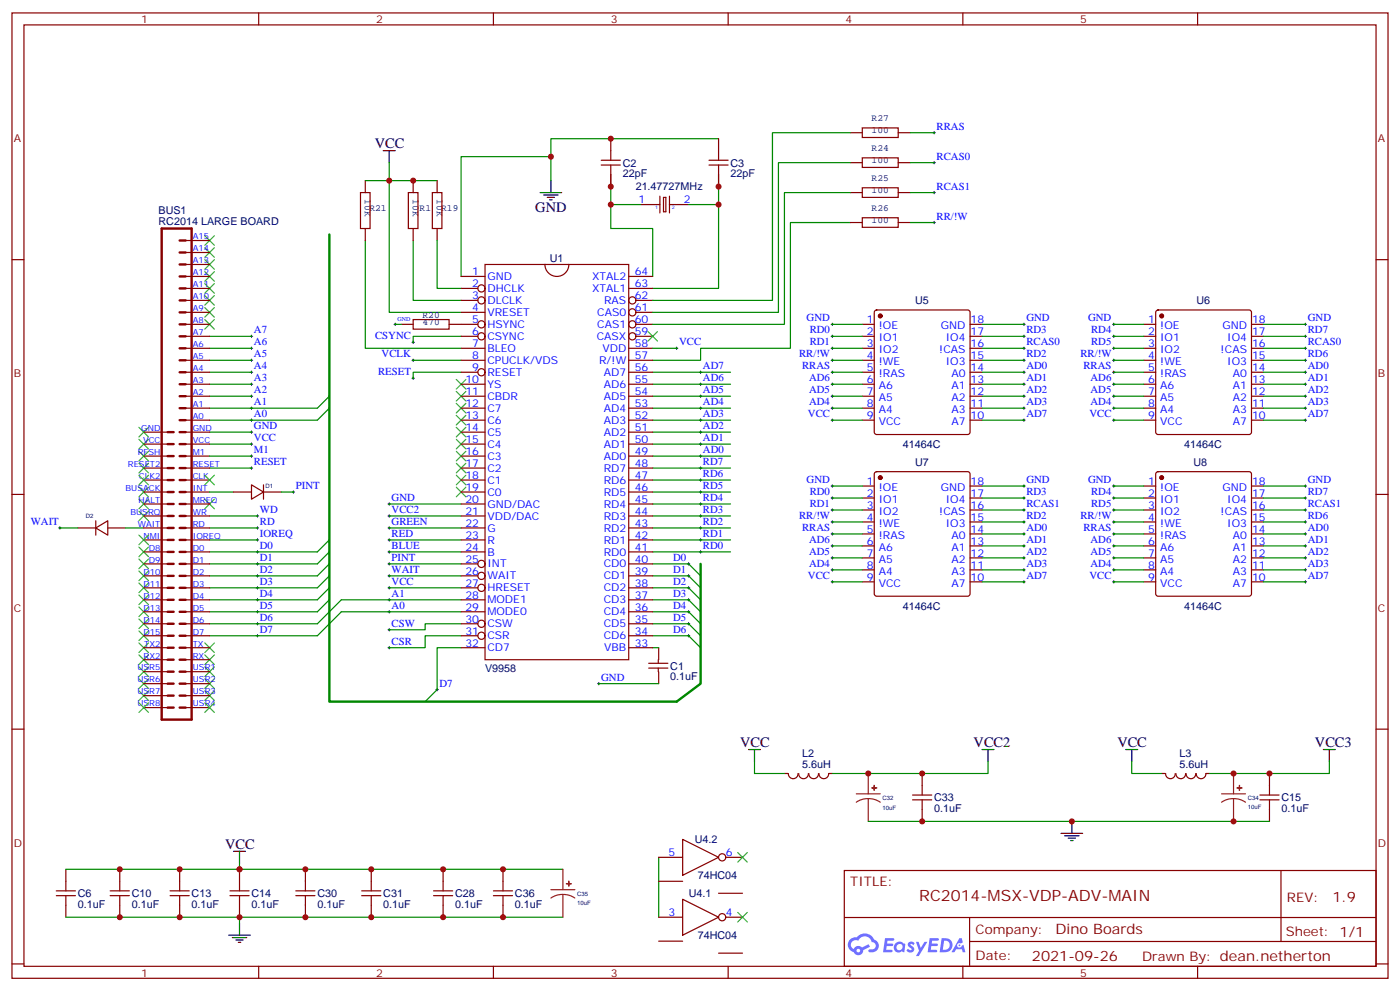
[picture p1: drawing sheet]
<svg xmlns="http://www.w3.org/2000/svg" width="412mm" height="292mm" viewBox="0 0 412 292" stroke-linecap="round" stroke-linejoin="round" font-family="sans-serif">
<g fill="none" stroke="#870000" stroke-width=".35">
<path d="M3.5 3.8h405.4v284.3h-405.4zM7.1 7.3h398.2v277.3h-398.2zM76.2 3.8v3.5M145.3 3.8v3.5M214.5 3.8v3.5M283.6 3.8v3.5M352.8 3.8v3.5M3.5 76.5h3.6M405.3 76.5h3.6M3.5 145.6h3.6M405.3 145.6h3.6M3.5 214.8h3.6"/>
<path d="M405.3 214.8h3.6M248.7 256.4h156.6v28.2h-156.6zM377.3 256.4v20.9M248.7 270.2h156.5M285.6 277.3h119.6M285.6 270.2v14.2M3.5 283.9h3.6M76.2 284.6v3.5M145.3 284.6v3.5M214.5 284.6v3.5M283.6 284.6v3.5M352.8 284.6v3.5"/>
<path d="M405.3 283.9h3.6"/>
</g>
<g fill="#5487ff">
<path d="M267.7 277.6a1.22 1.22 0 0 1 1.7 .2l-.4 .6a.47 .47 0 0 0-.3-.4 .47 .47 0 0 0-.5 .2l.1 .2a1.14 1.14 0 0 1 .8 1.8 1.14 1.14 0 0 1-1.9 0l-.2-.2 .5-.6 .7 .5a.29 .29 0 0 0 .3-.3 .29 .29 0 0 0-.2-.3 1.04 1.04 0 0 1-.6-1.7z"/>
<path d="M260.7 276.3h2.4l.3 .2-.2 .5-1.8 .1-.1 .8h1.5l.3 .4-.3 .4h-1.6l-.2 1.1h1.7l.2 .3-.2 .3-2.6 .1z"/>
<path d="M273.8 276.3h2.4l.3 .2-.1 .5-1.8 .1-.2 .8h1.6l.3 .4-.4 .4h-1.6l-.1 1.1h1.7l.2 .3-.2 .3-2.6 .1z"/>
<path d="M282.6 276.3h.7l.3 1.3-.6 .3a.69 .69 0 0 0-1 .3 .69 .69 0 0 0 .4 .9 .69 .69 0 0 0 .9-.6l.5-.2 .6 2.2h-.8l-.2-.9h-1.8l-.5 .9h-.8z"/>
<path d="M269.8 277.4h.8l.6 1.8 1.1-1.8h.9l-2.6 4.2h-.8l.9-1.5z"/>
<path d="M277.4 276.3l-.6 4.2h1.3a2.11 2.11 0 0 0 2.5-2.1 2.11 2.11 0 0 0-2.5-2.1zM278.1 277.1a1.39 1.39 0 0 1 1.7 1.4 1.39 1.39 0 0 1-1.8 1.3h-.3z"/>
<path d="M263.7 277.9a1.54 1.54 0 0 0-.1 2.2 1.54 1.54 0 0 0 2.2 .1l.6 .3 .3-2.3-.2-.3h-.4a1.49 1.49 0 0 0-2.4 0zM264 278.9a.94 .94 0 0 1 1.8 0 .94 .94 0 0 1-1.8 0z"/>
<path d="M250.4 276.7a2.18 2.18 0 0 0 1.1 3.7 1.44 1.44 0 0 0 1.6 .9 1.44 1.44 0 0 0 1.2-1.4l2-1.1-.5-.7-1.9 1a1.47 1.47 0 0 0-2.4 .4 1.39 1.39 0 0 1-.7-1.9 1.39 1.39 0 0 1 2-.5 2.12 2.12 0 0 1 2.2-1.3 2.12 2.12 0 0 1 1.9 1.7 1.14 1.14 0 0 1 1.1 1.4 1.14 1.14 0 0 1-1.7 .7 .43 .43 0 0 0-.5 .4 .43 .43 0 0 0 .4 .5 1.98 1.98 0 0 0 2.5-1.2 1.98 1.98 0 0 0-1.2-2.6 3.1 3.1 0 0 0-5.3-.6l-.9 .1zM252.3 280a.55 .55 0 0 1 1.1 0 .55 .55 0 0 1-1.1 0z"/>
<circle cx="282.6" cy="278.4" r=".26"/>
</g>
<g fill="none" stroke="#008700" stroke-width=".35">
<path d="M250.5 39.1h-23v49.4h-35.2M268.1 39.1h7.1M107.6 53.2h21.2M114.7 47.9v44.1h21.1M162.3 53.2v-7.1h-26.5v35.3M179.9 51.4v8.9h8.8M211.7 51.4v8.9h-8.9M211.7 40.9h-49.4v5.2M250.5 56.7h-19.4v38.8h-38.8M250.5 47.9h-21.2v44.1h-37M268.1 56.7h7.1M268.1 47.9h7.1"/>
<path d="M107.6 70.8v31.8h28.2M121.7 70.8v17.7h14.1M128.8 70.8v14.1h7M179.9 60.3v7h12.4v14.1M211.7 60.3v24.6h-19.4M250.5 65.5h-17.7v37.1h-26.4v3.5h-14.1M268.1 65.5h7.1M61.7 99.1h12.4M116.4 95.5h1.8M135.8 99.1h-14.1v1.7M245.2 99.1h8.8M245.2 95.5h8.8"/>
<path d="M289.3 99.1h12.3M289.3 95.5h12.3M328.1 99.1h8.8M328.1 95.5h8.8M372.2 99.1h12.3M372.2 95.5h12.3M61.7 116.7h12.4M61.7 109.6h12.4M61.7 113.2h12.4M61.7 106.1h12.4M61.7 102.6h12.4M97 116.7l-3.5 3.5h-31.8"/>
<path d="M121.7 106.1h14.1M135.8 109.6h-14.1v1.8M192.3 109.6h22.9M192.3 113.2h22.9M192.3 116.7h22.9M192.3 102.6h7M245.2 109.6h8.8M245.2 113.2h8.8M245.2 116.7h8.8M245.2 106.1h8.8M245.2 102.6h8.8M289.3 109.6h12.3"/>
<path d="M289.3 113.2h12.3M289.3 116.7h12.3M289.3 106.1h12.3M289.3 102.6h12.3M328.1 109.6h8.8M328.1 113.2h8.8M328.1 116.7h8.8M328.1 106.1h8.8M328.1 102.6h8.8M372.2 109.6h12.3M372.2 113.2h12.3M372.2 116.7h12.3"/>
<path d="M372.2 106.1h12.3M372.2 102.6h12.3M61.7 137.9h12.4M61.7 127.3h12.4M61.7 130.8h12.4M61.7 134.3h12.4M97 120.2l-3.5 3.6h-31.8M192.3 137.9h22.9M192.3 120.2h22.9M192.3 123.8h22.9M192.3 127.3h22.9M192.3 130.8h22.9"/>
<path d="M192.3 134.3h22.9M245.2 120.2h8.8M245.2 123.8h8.8M289.3 120.2h12.3M289.3 123.8h12.3M328.1 120.2h8.8M328.1 123.8h8.8M372.2 120.2h12.3M372.2 123.8h12.3M17.6 155.5h5.3M37 155.5h5.3M61.7 144.9h7.1"/>
<path d="M61.7 152h14.1M61.7 155.5h14.1M61.7 159h14.1M82.9 144.9h3.5M97 159l-3.5 3.6h-31.8M114.7 148.4h21.1M114.7 152h21.1M114.7 155.5h21.1M114.7 159h21.1M192.3 141.4h22.9M192.3 144.9h22.9M192.3 148.4h22.9"/>
<path d="M192.3 152h22.9M192.3 155.5h22.9M192.3 159h22.9M245.2 143.2h8.8M245.2 150.2h8.8M245.2 157.3h8.8M245.2 153.7h8.8M245.2 146.7h8.8M289.3 143.2h12.3M289.3 150.2h12.3M289.3 157.3h12.3M289.3 153.7h12.3"/>
<path d="M289.3 146.7h12.3M328.1 143.2h8.8M328.1 150.2h8.8M328.1 157.3h8.8M328.1 153.7h8.8M328.1 146.7h8.8M372.2 143.2h12.3M372.2 150.2h12.3M372.2 157.3h12.3M372.2 153.7h12.3M372.2 146.7h12.3M97 162.6l-3.5 3.5h-31.8"/>
<path d="M97 166.1l-3.5 3.5h-31.8M97 169.6l-3.5 3.5h-31.8M97 173.1l-3.5 3.6h-31.8M97 176.7l-3.5 3.5h-31.8M114.7 162.6h21.1M114.7 166.1h21.1M114.7 169.6h21.1M114.7 173.1h21.1M135.8 176.7h-35.3l-7 7h-31.8M192.3 162.6h22.9M192.3 166.1h10.5l3.6 3.5M192.3 169.6h10.5l3.6 3.5"/>
<path d="M192.3 173.1h10.5l3.6 3.6M192.3 176.7h10.5l3.6 3.5M245.2 160.8h8.8M245.2 164.3h8.8M245.2 167.9h8.8M245.2 171.4h8.8M289.3 160.8h12.3M289.3 164.3h12.3M289.3 167.9h12.3M289.3 171.4h12.3M328.1 160.8h8.8M328.1 164.3h8.8"/>
<path d="M328.1 167.9h8.8M328.1 171.4h8.8M372.2 160.8h12.3M372.2 164.3h12.3M372.2 167.9h12.3M372.2 171.4h12.3M135.8 190.8h-7v12.3l-3.6 3.6M135.8 183.7h-10.6v1.8h-10.5M135.8 187.3h-10.6v3.5h-10.5M135.8 180.2h-35.3l-7 7.1h-31.8M192.3 187.3h10.5l3.6 3.5M192.3 180.2h10.5l3.6 3.5"/>
<path d="M192.3 183.7h10.5l3.6 3.6M192.3 190.8h1.7M176.4 201.4h17.6M222.2 224.3v3.5h8.9M291 224.3v3.5h-45.8M333.4 224.3v3.5h8.8M391.6 224.3v3.5h-35.3M19.4 256h146.4M70.6 254.3v1.7M194 252.5v17.7M255.8 241.9h118.1M19.4 270.2h51.2v1.7"/>
<path d="M70.6 270.2h95.2"/>
</g>
<g fill="none" stroke="#000" stroke-width=".29">
<path d="M274.8 39.1h.7M275.2 38.7v.7M274.8 56.7h.7M274.8 47.9h.7M275.2 47.6v.7M275.2 56.4v.7M274.8 65.5h.7M275.2 65.2v.7M73.7 99.1h.7M74.1 98.7v.7M116.1 95.5h.7M116.4 95.2v.7"/>
<path d="M244.8 99.1h.7M244.8 95.5h.7M245.2 95.2v.7M245.2 98.7v.7M301.3 99.1h.7M301.3 95.5h.7M301.6 95.2v.7M301.6 98.7v.7M327.7 99.1h.7M327.7 95.5h.7M328.1 95.2v.7M328.1 98.7v.7"/>
<path d="M384.2 99.1h.7M384.2 95.5h.7M384.5 95.2v.7M384.5 98.7v.7M73.7 116.7h.7M73.7 113.2h.7M73.7 109.6h.7M73.7 106.1h.7M73.7 102.6h.7M74.1 102.2v.7M74.1 105.8v.7M74.1 109.3v.7"/>
<path d="M74.1 112.8v.7M74.1 116.3v.8M74.1 119.9v.7M121.4 111.4h.7M121.4 106.1h.7M121.4 100.8h.7M121.7 100.5v.7M121.7 105.8v.7M121.7 111.1v.7M199 102.6h.7M199.3 102.2v.7M206 116.7h.7"/>
<path d="M206 113.2h.7M206 109.6h.7M206.4 109.3v.7M206.4 112.8v.7M206.4 116.3v.8M206.4 119.9v.7M244.8 116.7h.7M244.8 113.2h.7M244.8 109.6h.7M244.8 106.1h.7M244.8 102.6h.7M245.2 102.2v.7"/>
<path d="M245.2 105.8v.7M245.2 109.3v.7M245.2 112.8v.7M245.2 116.3v.8M245.2 119.9v.7M301.3 116.7h.7M301.3 113.2h.7M301.3 109.6h.7M301.3 106.1h.7M301.3 102.6h.7M301.6 102.2v.7M301.6 105.8v.7"/>
<path d="M301.6 109.3v.7M301.6 112.8v.7M301.6 116.3v.8M301.6 119.9v.7M327.7 116.7h.7M327.7 113.2h.7M327.7 109.6h.7M327.7 106.1h.7M327.7 102.6h.7M328.1 102.2v.7M328.1 105.8v.7M328.1 109.3v.7"/>
<path d="M328.1 112.8v.7M328.1 116.3v.8M328.1 119.9v.7M384.2 116.7h.7M384.2 113.2h.7M384.2 109.6h.7M384.2 106.1h.7M384.2 102.6h.7M384.5 102.2v.7M384.5 105.8v.7M384.5 109.3v.7M384.5 112.8v.7"/>
<path d="M384.5 116.3v.8M384.5 119.9v.7M73.7 137.9h.7M73.7 134.3h.7M73.7 130.8h.7M73.7 127.3h.7M73.7 123.8h.7M73.7 120.2h.7M74.1 123.4v.7M74.1 126.9v.7M74.1 130.5v.7M74.1 134v.7"/>
<path d="M74.1 137.5v.7M206 137.9h.7M206 134.3h.7M206 130.8h.7M206 127.3h.7M206 123.8h.7M206 120.2h.7M206.4 123.4v.7M206.4 126.9v.7M206.4 130.5v.7M206.4 134v.7M206.4 137.5v.7"/>
<path d="M244.8 123.8h.7M244.8 120.2h.7M245.2 123.4v.7M301.3 123.8h.7M301.3 120.2h.7M301.6 123.4v.7M327.7 123.8h.7M327.7 120.2h.7M328.1 123.4v.7M384.2 123.8h.7M384.2 120.2h.7M384.5 123.4v.7"/>
<path d="M17.3 155.5h.7M17.6 155.2v.7M75.5 159h.7M75.5 155.5h.7M75.5 152h.7M75.8 151.6v.7M75.8 155.2v.7M75.8 158.7v.7M86.1 144.9h.7M86.4 144.6v.7M114.3 159h.7M114.3 155.5h.7"/>
<path d="M114.3 152h.7M114.3 148.4h.7M114.7 148.1v.7M114.7 151.6v.7M114.7 155.2v.7M114.7 158.7v.7M206 159h.7M206 155.5h.7M206 152h.7M206 148.4h.7M206 144.9h.7M206 141.4h.7"/>
<path d="M206.4 141v.7M206.4 144.6v.7M206.4 148.1v.7M206.4 151.6v.7M206.4 155.2v.7M206.4 158.7v.7M244.8 143.2h.7M244.8 150.2h.7M244.8 157.3h.7M244.8 153.7h.7M244.8 146.7h.7M245.2 142.8v.7"/>
<path d="M245.2 146.3v.7M245.2 149.9v.7M245.2 153.4v.7M245.2 156.9v.7M301.3 143.2h.7M301.3 150.2h.7M301.3 157.3h.7M301.3 153.7h.7M301.3 146.7h.7M301.6 142.8v.7M301.6 146.3v.7M301.6 149.9v.7"/>
<path d="M301.6 153.4v.7M301.6 156.9v.7M327.7 143.2h.7M327.7 150.2h.7M327.7 157.3h.7M327.7 153.7h.7M327.7 146.7h.7M328.1 142.8v.7M328.1 146.3v.7M328.1 149.9v.7M328.1 153.4v.7M328.1 156.9v.7"/>
<path d="M384.2 143.2h.7M384.2 150.2h.7M384.2 157.3h.7M384.2 153.7h.7M384.2 146.7h.7M384.5 142.8v.7M384.5 146.3v.7M384.5 149.9v.7M384.5 153.4v.7M384.5 156.9v.7M75.5 162.6h.7M75.5 166.1h.7"/>
<path d="M75.5 169.6h.7M75.5 173.1h.7M75.5 176.7h.7M75.8 162.2v.7M75.8 165.7v.7M75.8 169.3v.7M75.8 172.8v.7M75.8 176.3v.7M75.8 179.8v.8M114.3 162.6h.7M114.3 166.1h.7M114.3 169.6h.7"/>
<path d="M114.3 173.1h.7M114.3 176.7h.7M114.7 162.2v.7M114.7 165.7v.7M114.7 169.3v.7M114.7 172.8v.7M114.7 176.3v.7M114.7 179.8v.8M202.5 166.1h.7M202.5 169.6h.7M202.5 173.1h.7M202.5 176.7h.7"/>
<path d="M202.8 165.7v.7M202.8 169.3v.7M202.8 172.8v.7M202.8 176.3v.7M202.8 179.8v.8M206 162.6h.7M206.4 162.2v.7M244.8 160.8h.7M244.8 164.3h.7M244.8 167.9h.7M244.8 171.4h.7M245.2 160.4v.7"/>
<path d="M245.2 164v.7M245.2 167.5v.7M245.2 171v.7M301.3 160.8h.7M301.3 164.3h.7M301.3 167.9h.7M301.3 171.4h.7M301.6 160.4v.7M301.6 164v.7M301.6 167.5v.7M301.6 171v.7M327.7 160.8h.7"/>
<path d="M327.7 164.3h.7M327.7 167.9h.7M327.7 171.4h.7M328.1 160.4v.7M328.1 164v.7M328.1 167.5v.7M328.1 171v.7M384.2 160.8h.7M384.2 164.3h.7M384.2 167.9h.7M384.2 171.4h.7M384.5 160.4v.7"/>
<path d="M384.5 164v.7M384.5 167.5v.7M384.5 171v.7M75.5 180.2h.7M75.5 183.7h.7M75.5 187.3h.7M75.8 183.4v.7M75.8 186.9v.7M114.3 180.2h.7M114.3 185.5h.7M114.3 190.8h.7M114.7 185.1v.7"/>
<path d="M114.7 190.4v.7M202.5 180.2h.7M202.5 183.7h.7M202.5 187.3h.7M202.8 183.4v.7M202.8 186.9v.7M128.4 203.1h.7M128.8 202.8v.7M176 201.4h.7M176.4 201v.7"/>
</g>
<path d="M97 69.1v137.6h102.3l7.1-5.3v-35.3" fill="none" stroke="#008700" stroke-width=".71"/>
<g fill="none" stroke="#870000" stroke-width=".35">
<path d="M250.5 39.1h3.5M254 37.7h10.6v2.8h-10.6zM264.6 39.1h3.5M106.2 56.7h2.8v10.6h-2.8zM107.6 53.2v3.5M120.3 56.7h2.8v10.6h-2.8zM121.7 53.2v3.5M127.4 56.7h2.8v10.6h-2.8zM128.8 53.2v3.5M177.1 48.6h5.6M177.1 47.2h5.6M179.9 40.9v6.3"/>
<path d="M179.9 48.6v6.4M194.4 57.8v4.9M195.4 58.1h.7v4.3h-.7zM197.2 57.8v4.9M208.8 48.6h5.7M208.8 47.2h5.7M211.7 40.9v6.3M211.7 48.6v6.4M250.5 47.9h3.5M250.5 56.7h3.5M254 46.5h10.6v2.8h-10.6zM254 55.3h10.6v2.8h-10.6z"/>
<path d="M264.6 47.9h3.5M264.6 56.7h3.5M54.7 70.8h7M54.7 74.4h7M54.7 77.9h7M107.6 67.3v3.5M121.7 67.3v3.5M128.8 67.3v3.5M142.9 77.9h42.3v116.4h-42.3zM160.5 77.9a3.5 3.5 0 0 0 3.5 3.5 3.5 3.5 0 0 0 3.6-3.5M188.7 60.3h5.7M197.2 60.3h5.6"/>
<path d="M250.5 65.5h3.5M254 64.1h10.6v2.9h-10.6zM264.6 65.5h3.5M54.7 81.4h7M54.7 84.9h7M54.7 88.5h7M54.7 92h7M54.7 95.5h7M54.7 99.1h7M118.2 95.5h3.5M121.7 94.1h10.6v2.8h-10.6zM132.3 95.5h8.5"/>
<path d="M135.8 81.4h7.1M135.8 84.9h5M135.8 88.5h5M135.8 92h7.1M135.8 99.1h5M185.2 81.4h7.1M185.2 84.9h7.1M187.3 88.5h5M187.3 92h5M187.3 95.5h5M187.3 99.1h5M254 95.5h3.5"/>
<path d="M254 99.1h3.5M257.8 91.5l.4-.2h26.8l.5 .2 .3 .5v35.3l-.3 .5-.5 .2h-26.8l-.5-.2-.2-.5v-35.3zM285.8 95.5h3.5M285.8 99.1h3.5M336.9 95.5h3.5M336.9 99.1h3.5M340.7 91.5l.4-.2h26.8l.5 .2 .3 .5v35.3l-.3 .5-.5 .2h-26.8l-.5-.2-.2-.5v-35.3zM368.7 95.5h3.5M368.7 99.1h3.5M54.7 102.6h7M54.7 106.1h7M54.7 109.6h7"/>
<path d="M54.7 113.2h7M54.7 116.7h7M135.8 102.6h7.1M135.8 106.1h7.1M135.8 109.6h5M135.8 113.2h7.1M135.8 116.7h7.1M185.2 102.6h7.1M185.2 106.1h7.1M185.2 109.6h7.1M185.2 113.2h7.1M185.2 116.7h7.1"/>
<path d="M254 102.6h3.5M254 106.1h3.5M254 109.6h3.5M254 113.2h3.5M254 116.7h3.5M285.8 102.6h3.5M285.8 106.1h3.5M285.8 109.6h3.5M285.8 113.2h3.5M285.8 116.7h3.5M336.9 102.6h3.5M336.9 106.1h3.5"/>
<path d="M336.9 109.6h3.5M336.9 113.2h3.5M336.9 116.7h3.5M368.7 102.6h3.5M368.7 106.1h3.5M368.7 109.6h3.5M368.7 113.2h3.5M368.7 116.7h3.5M42.3 127.3h7.1M42.3 130.8h7.1M42.3 134.3h7.1M42.3 137.9h7.1"/>
<path d="M54.7 120.2h7M54.7 123.8h7M54.7 127.3h7M54.7 130.8h7M54.7 134.3h7M54.7 137.9h7M135.8 120.2h7.1M135.8 123.8h7.1M135.8 127.3h7.1M135.8 130.8h7.1M135.8 134.3h7.1M135.8 137.9h7.1"/>
<path d="M185.2 120.2h7.1M185.2 123.8h7.1M185.2 127.3h7.1M185.2 130.8h7.1M185.2 134.3h7.1M185.2 137.9h7.1M254 120.2h3.5M254 123.8h3.5M257.8 139.1l.4-.2h26.8l.5 .2 .3 .5v35.3l-.3 .5-.5 .2h-26.8l-.5-.2-.2-.5v-35.3zM285.8 120.2h3.5M285.8 123.8h3.5M336.9 120.2h3.5"/>
<path d="M336.9 123.8h3.5M340.7 139.1l.4-.2h26.8l.5 .2 .3 .5v35.3l-.3 .5-.5 .2h-26.8l-.5-.2-.2-.5v-35.3zM368.7 120.2h3.5M368.7 123.8h3.5M22.9 155.5h5.3M28.2 155.5l3.5-2.1v4.2zM28.2 153.4v4.2M31.7 155.5h5.3M42.3 141.4h7.1M42.3 144.9h7.1M42.3 148.4h7.1M42.3 152h7.1"/>
<path d="M42.3 155.5h7.1M42.3 159h7.1M54.7 141.4h7M54.7 144.9h7M54.7 148.4h7M54.7 152h7M54.7 155.5h7M54.7 159h7M68.8 144.9h5.3M74.1 142.8l3.5 2.1-3.5 2.1zM77.6 144.9h5.3M77.6 142.8v4.2"/>
<path d="M135.8 141.4h7.1M135.8 144.9h7.1M135.8 148.4h7.1M135.8 152h7.1M135.8 155.5h7.1M135.8 159h7.1M185.2 141.4h7.1M185.2 144.9h7.1M185.2 148.4h7.1M185.2 152h7.1M185.2 155.5h7.1M185.2 159h7.1"/>
<path d="M254 143.2h3.5M254 146.7h3.5M254 150.2h3.5M254 153.7h3.5M254 157.3h3.5M285.8 143.2h3.5M285.8 146.7h3.5M285.8 150.2h3.5M285.8 153.7h3.5M285.8 157.3h3.5M336.9 143.2h3.5M336.9 146.7h3.5"/>
<path d="M336.9 150.2h3.5M336.9 153.7h3.5M336.9 157.3h3.5M368.7 143.2h3.5M368.7 146.7h3.5M368.7 150.2h3.5M368.7 153.7h3.5M368.7 157.3h3.5M42.3 162.6h7.1M42.3 166.1h7.1M42.3 169.6h7.1M42.3 173.1h7.1"/>
<path d="M42.3 176.7h7.1M54.7 162.6h7M54.7 166.1h7M54.7 169.6h7M54.7 173.1h7M54.7 176.7h7M135.8 162.6h7.1M135.8 166.1h5M135.8 169.6h5M135.8 173.1h5M135.8 176.7h7.1M185.2 162.6h7.1"/>
<path d="M185.2 166.1h7.1M185.2 169.6h7.1M185.2 173.1h7.1M185.2 176.7h7.1M254 160.8h3.5M254 164.3h3.5M254 167.9h3.5M254 171.4h3.5M285.8 160.8h3.5M285.8 164.3h3.5M285.8 167.9h3.5M285.8 171.4h3.5"/>
<path d="M336.9 160.8h3.5M336.9 164.3h3.5M336.9 167.9h3.5M336.9 171.4h3.5M368.7 160.8h3.5M368.7 164.3h3.5M368.7 167.9h3.5M368.7 171.4h3.5M42.3 180.2h7.1M42.3 183.7h7.1M42.3 187.3h7.1M42.3 190.8h7.1"/>
<path d="M42.3 194.3h7.1M42.3 197.8h7.1M54.7 180.2h7M54.7 183.7h7M54.7 187.3h7M54.7 190.8h7M54.7 194.3h7M54.7 197.8h7M135.8 180.2h7.1M135.8 183.7h5M135.8 187.3h5M135.8 190.8h7.1"/>
<path d="M185.2 180.2h7.1M185.2 183.7h7.1M185.2 187.3h7.1M185.2 190.8h7.1M191.1 196.8h5.6M191.1 195.4h5.6M193.9 194.3v1.1M193.9 196.8v1M194 190.8v3.5M194 197.8v3.6M42.3 201.4h7.1M42.3 204.9h7.1"/>
<path d="M42.3 208.4h7.1M54.7 201.4h7M54.7 204.9h7M54.7 208.4h7M231.1 227.8h1M232.2 227.8a1.41 1.41 0 0 0 1.5 1.6 1.41 1.41 0 0 0 1.4-1.6M235.3 227.8a1.41 1.41 0 0 0 1.4 1.6 1.41 1.41 0 0 0 1.4-1.6M238.3 227.8a1.41 1.41 0 0 0 1.4 1.6 1.41 1.41 0 0 0 1.4-1.6M241.3 227.8a1.41 1.41 0 0 0 1.4 1.6 1.41 1.41 0 0 0 1.4-1.6M244.1 227.8h1.1M268.8 234.2h5.7M268.8 235.6h5.7"/>
<path d="M271.6 227.8v6.4M271.6 235.6v6.3M342.2 227.8h1.1M343.4 227.8a1.41 1.41 0 0 0 1.4 1.6 1.41 1.41 0 0 0 1.4-1.6M346.4 227.8a1.41 1.41 0 0 0 1.4 1.6 1.41 1.41 0 0 0 1.4-1.6M349.4 227.8a1.41 1.41 0 0 0 1.4 1.6 1.41 1.41 0 0 0 1.4-1.6M352.4 227.8a1.41 1.41 0 0 0 1.4 1.6 1.41 1.41 0 0 0 1.4-1.6M355.2 227.8h1.1M371.1 234.2h5.7M371.1 235.6h5.7M373.9 227.8v6.4M373.9 235.6v6.3"/>
<path d="M19.4 256v6.4M35.3 256v6.4M52.9 256v6.4M70.6 256v6.4M90 256v6.4M109.4 256v6.4M130.5 256v6.4M148.2 256v6.4M194 252.5h7.1M194 259.6h7.1M201.1 247.2l10.6 5.3-10.6 5.3zM213.8 252.5h4.9"/>
<path d="M16.6 263.8h5.6M16.6 262.4h5.6M19.4 263.8v6.4M32.5 263.8h5.6M32.5 262.4h5.6M35.3 263.8v6.4M50.1 263.8h5.6M50.1 262.4h5.6M52.9 263.8v6.4M67.7 263.8h5.7M67.7 262.4h5.7M70.6 263.8v6.4"/>
<path d="M87.1 263.8h5.7M87.1 262.4h5.7M90 263.8v6.4M106.5 263.8h5.7M106.5 262.4h5.7M109.4 263.8v6.4M127.7 263.8h5.6M127.7 262.4h5.6M130.5 263.8v6.4M145.3 263.8h5.7M145.3 262.4h5.7M148.2 263.8v6.4"/>
<path d="M194 270.2h7.1M194 277.2h7.1M201.1 264.9l10.6 5.3-10.6 5.2zM211.7 263.1h7M213.8 270.2h4.9M211.7 280.7h7"/>
<circle cx="141.8" cy="84.9" r="1.06"/>
<circle cx="141.8" cy="88.5" r="1.06"/>
<circle cx="141.8" cy="95.5" r="1.06"/>
<circle cx="141.8" cy="99.1" r="1.06"/>
<circle cx="186.3" cy="95.5" r="1.06"/>
<circle cx="186.3" cy="99.1" r="1.06"/>
<circle cx="186.3" cy="92" r="1.06"/>
<circle cx="186.3" cy="88.5" r="1.06"/>
<circle cx="141.8" cy="109.6" r="1.06"/>
<circle cx="141.8" cy="173.1" r="1.06"/>
<circle cx="141.8" cy="166.1" r="1.06"/>
<circle cx="141.8" cy="169.6" r="1.06"/>
<circle cx="141.8" cy="183.7" r="1.06"/>
<circle cx="141.8" cy="187.3" r="1.06"/>
<circle cx="212.7" cy="252.5" r="1.06"/>
<circle cx="212.7" cy="270.2" r="1.06"/>
</g>
<g fill="none" stroke="#3c3" stroke-width=".35">
<path d="M60.3 69.4l2.8 2.8M60.3 73l2.8 2.8M60.3 76.5l2.8 2.8M63.1 69.4l-2.8 2.8M63.1 73l-2.8 2.8M63.1 76.5l-2.8 2.8M60.3 80l2.8 2.8M60.3 83.5l2.8 2.9M60.3 87.1l2.8 2.8M60.3 90.6l2.8 2.8M60.3 94.1l2.8 2.8M63.1 80l-2.8 2.8"/>
<path d="M63.1 83.5l-2.8 2.9M63.1 87.1l-2.8 2.8M63.1 90.6l-2.8 2.8M63.1 94.1l-2.8 2.8M190.9 97.6l2.8 2.9M193.7 97.6l-2.8 2.9M134.4 118.8l2.8 2.8M134.4 111.8l2.8 2.8M134.4 115.3l2.8 2.8M137.2 118.8l-2.8 2.8M137.2 111.8l-2.8 2.8M137.2 115.3l-2.8 2.8"/>
<path d="M40.9 132.9l2.8 2.8M40.9 129.4l2.8 2.8M40.9 125.9l2.8 2.8M40.9 136.5l2.8 2.8M40.9 140l2.8 2.8M43.7 132.9l-2.8 2.8M43.7 129.4l-2.8 2.8M43.7 125.9l-2.8 2.8M43.7 136.5l-2.8 2.8M43.7 140l-2.8 2.8M60.3 140l2.8 2.8M63.1 140l-2.8 2.8"/>
<path d="M134.4 140l2.8 2.8M134.4 136.5l2.8 2.8M134.4 132.9l2.8 2.8M134.4 129.4l2.8 2.8M134.4 125.9l2.8 2.8M134.4 122.3l2.8 2.9M137.2 140l-2.8 2.8M137.2 136.5l-2.8 2.8M137.2 132.9l-2.8 2.8M137.2 129.4l-2.8 2.8M137.2 125.9l-2.8 2.8M137.2 122.3l-2.8 2.9"/>
<path d="M40.9 143.5l2.8 2.8M40.9 147l2.8 2.9M40.9 150.6l2.8 2.8M40.9 157.6l2.8 2.8M43.7 143.5l-2.8 2.8M43.7 147l-2.8 2.9M43.7 150.6l-2.8 2.8M43.7 157.6l-2.8 2.8M60.3 147l2.8 2.9M63.1 147l-2.8 2.9M134.4 143.5l2.8 2.8M137.2 143.5l-2.8 2.8"/>
<path d="M40.9 161.1l2.8 2.9M40.9 164.7l2.8 2.8M40.9 168.2l2.8 2.8M40.9 171.7l2.8 2.9M40.9 175.3l2.8 2.8M40.9 178.8l2.8 2.8M43.7 161.1l-2.8 2.9M43.7 164.7l-2.8 2.8M43.7 168.2l-2.8 2.8M43.7 171.7l-2.8 2.9M43.7 175.3l-2.8 2.8M43.7 178.8l-2.8 2.8"/>
<path d="M40.9 182.3l2.8 2.8M40.9 185.8l2.8 2.9M40.9 189.4l2.8 2.8M40.9 192.9l2.8 2.8M40.9 196.4l2.8 2.8M40.9 200l2.8 2.8M43.7 182.3l-2.8 2.8M43.7 185.8l-2.8 2.9M43.7 189.4l-2.8 2.8M43.7 192.9l-2.8 2.8M43.7 196.4l-2.8 2.8M43.7 200l-2.8 2.8"/>
<path d="M60.3 200l2.8 2.8M60.3 196.4l2.8 2.8M60.3 192.9l2.8 2.8M60.3 189.4l2.8 2.8M63.1 200l-2.8 2.8M63.1 196.4l-2.8 2.8M63.1 192.9l-2.8 2.8M63.1 189.4l-2.8 2.8M40.9 203.5l2.8 2.8M40.9 207l2.8 2.8M43.7 203.5l-2.8 2.8M43.7 207l-2.8 2.8"/>
<path d="M60.3 203.5l2.8 2.8M60.3 207l2.8 2.8M63.1 207l-2.8 2.8M63.1 203.5l-2.8 2.8M217.3 251.1l2.8 2.8M220.1 251.1l-2.8 2.8M217.3 268.7l2.8 2.9M220.1 268.7l-2.8 2.9"/>
</g>
<g fill="none" stroke="#000" stroke-width=".35">
<path d="M112.9 44.4h3.5M114.7 44.4v3.5M159.1 56.7h6.4M160.2 57.4h4.2M161.2 58.1h2.1M161.9 58.8h.7M162.3 53.2v3.5M220.5 220.8h3.5M222.2 220.8v3.5M289.3 220.8h3.5M291 220.8v3.5M331.6 220.8h3.5"/>
<path d="M333.4 220.8v3.5M389.8 220.8h3.5M391.6 220.8v3.5M68.8 250.8h3.5M70.6 250.8v3.5M312.6 245.5h6.3M313.6 246.2h4.3M314.7 246.9h2.1M315.4 247.6h.7M315.7 241.9v3.6M67.4 275.4h6.3M68.4 276.2h4.3"/>
<path d="M69.5 276.9h2.1M70.2 277.6h.7M70.6 271.9v3.5"/>
</g>
<g fill="none" stroke="#870000" stroke-width=".71">
<path d="M47.6 67.3h8.8v144.6h-8.8zM52.9 77.9h1.8M52.9 74.4h1.8M52.9 70.8h1.8M52.9 84.9h1.8M52.9 81.4h1.8M52.9 88.5h1.8M52.9 92h1.8M52.9 95.5h1.8M52.9 99.1h1.8M52.9 102.6h1.8M52.9 113.2h1.8"/>
<path d="M52.9 109.6h1.8M52.9 106.1h1.8M52.9 116.7h1.8M49.4 127.3h1.8M49.4 130.8h1.8M49.4 134.3h1.8M49.4 137.9h1.8M52.9 120.2h1.8M52.9 123.8h1.8M52.9 127.3h1.8M52.9 130.8h1.8M52.9 134.3h1.8"/>
<path d="M52.9 137.9h1.8M49.4 148.4h1.8M49.4 144.9h1.8M49.4 141.4h1.8M49.4 155.5h1.8M49.4 152h1.8M49.4 159h1.8M52.9 148.4h1.8M52.9 144.9h1.8M52.9 141.4h1.8M52.9 155.5h1.8M52.9 152h1.8"/>
<path d="M52.9 159h1.8M49.4 162.6h1.8M49.4 166.1h1.8M49.4 169.6h1.8M49.4 173.1h1.8M49.4 176.7h1.8M52.9 162.6h1.8M52.9 166.1h1.8M52.9 169.6h1.8M52.9 173.1h1.8M52.9 176.7h1.8M49.4 183.7h1.8"/>
<path d="M49.4 180.2h1.8M49.4 190.8h1.8M49.4 187.3h1.8M49.4 194.3h1.8M49.4 197.8h1.8M52.9 183.7h1.8M52.9 180.2h1.8M52.9 190.8h1.8M52.9 187.3h1.8M52.9 194.3h1.8M52.9 197.8h1.8M49.4 201.4h1.8"/>
<path d="M49.4 204.9h1.8M49.4 208.4h1.8M52.9 201.4h1.8M52.9 204.9h1.8M52.9 208.4h1.8"/>
</g>
<g fill="#870000" stroke="#870000" stroke-width=".35">
<circle cx="259.3" cy="93.1" r=".53"/>
<circle cx="342.2" cy="93.1" r=".53"/>
<circle cx="259.3" cy="140.7" r=".53"/>
<circle cx="342.2" cy="140.7" r=".53"/>
</g>
<g fill="none" stroke="#8c2424" stroke-width=".35">
<path d="M252.2 233.8h7.1M255.8 235.2l-1.9 .3-1.7 .8M255.8 235.2l1.8 .3 1.7 .8M255.8 227.8v6M255.8 235.2v6.7M359.8 233.8h7.1M363.4 235.2l-1.9 .3-1.7 .8M363.4 235.2l1.8 .3 1.7 .8M363.4 227.8v6M363.4 235.2v6.7M165.8 256v6M162.3 262h7"/>
<path d="M165.8 263.5l-1.8 .2-1.7 .8M165.8 263.5l1.9 .2 1.6 .8M165.8 263.5v6.7"/>
</g>
<g fill="#8c2424" stroke="#8c2424" stroke-width=".35">
<path d="M256.8 232.1h1.4z"/>
<path d="M257.5 231.4v1.4z"/>
<path d="M364.4 232.1h1.4z"/>
<path d="M365.1 231.4v1.4z"/>
<path d="M166.9 260.3h1.4z"/>
<path d="M167.5 259.6l.1 1.4z"/>
</g>
<g fill="#c00">
<circle cx="114.7" cy="53.2" r=".88"/>
<circle cx="162.3" cy="46.1" r=".88"/>
<circle cx="179.9" cy="60.3" r=".88"/>
<circle cx="211.7" cy="60.3" r=".88"/>
<circle cx="121.7" cy="53.2" r=".88"/>
<circle cx="211.7" cy="55" r=".88"/>
<circle cx="179.9" cy="55" r=".88"/>
<circle cx="179.9" cy="40.9" r=".88"/>
<circle cx="271.6" cy="241.9" r=".88"/>
<circle cx="35.3" cy="270.2" r=".88"/>
<circle cx="52.9" cy="270.2" r=".88"/>
<circle cx="70.6" cy="270.2" r=".88"/>
<circle cx="90" cy="270.2" r=".88"/>
<circle cx="109.4" cy="270.2" r=".88"/>
<circle cx="35.3" cy="256" r=".88"/>
<circle cx="52.9" cy="256" r=".88"/>
<circle cx="70.6" cy="256" r=".88"/>
<circle cx="90" cy="256" r=".88"/>
<circle cx="109.4" cy="256" r=".88"/>
<circle cx="363.4" cy="241.9" r=".88"/>
<circle cx="255.8" cy="227.8" r=".88"/>
<circle cx="271.6" cy="227.8" r=".88"/>
<circle cx="130.5" cy="256" r=".88"/>
<circle cx="130.5" cy="270.2" r=".88"/>
<circle cx="148.2" cy="270.2" r=".88"/>
<circle cx="148.2" cy="256" r=".88"/>
<circle cx="373.9" cy="227.8" r=".88"/>
<circle cx="363.4" cy="227.8" r=".88"/>
<circle cx="315.7" cy="241.9" r=".88"/>
</g>
<text font-size="4.6" fill="#800" x="270.8" y="265.4">RC2014-MSX-VDP-ADV-MAIN</text>
<g font-size="4.2">
<text x="110.4" y="43.7">VCC</text>
<text x="157.7" y="62.4">GND</text>
<text x="218" y="220.1">VCC</text>
<text x="286.8" y="220.1">VCC2</text>
<text x="329.1" y="220.1">VCC</text>
<text x="387.3" y="220.1">VCC3</text>
<text x="66.3" y="250">VCC</text>
</g>
<g font-size="4.2" fill="#800">
<text x="392.5" y="265.7">1.9</text>
<text x="310.9" y="275.2">Dino Boards</text>
<text x="304" y="283">2021-09-26</text>
</g>
<g font-size="3.9" fill="#800">
<text x="250.5" y="261">TITLE:</text>
<text x="379.1" y="265.7">REV:</text>
<text x="287.4" y="275.2">Company:</text>
<text x="378.7" y="275.8">Sheet: 1/1</text>
<text x="287.4" y="282.9">Date:</text>
<text x="336.4" y="282.9">Drawn By: dean.netherton</text>
</g>
<g font-size="3.2" fill="#800">
<text x="41.6" y="6.8">1</text>
<text x="110.8" y="6.8">2</text>
<text x="179.9" y="6.8">3</text>
<text x="249.1" y="6.8">4</text>
<text x="318.2" y="6.8">5</text>
<text x="4.1" y="41.9">A</text>
<text x="405.9" y="41.9">A</text>
<text x="4.1" y="111.1">B</text>
<text x="405.9" y="111.1">B</text>
<text x="4.1" y="180.2">C</text>
<text x="405.9" y="180.2">C</text>
<text x="4.1" y="249.3">D</text>
<text x="405.9" y="249.3">D</text>
<text x="41.6" y="287.6">1</text>
<text x="110.8" y="287.6">2</text>
<text x="179.9" y="287.6">3</text>
<text x="249.1" y="287.6">4</text>
<text x="318.2" y="287.6">5</text>
</g>
<g font-size="3.2" fill="#00f">
<text x="275.9" y="38.2">RRAS</text>
<text x="275.9" y="47">RCAS0</text>
<text x="188.1" y="59.9">1</text>
<text x="201.4" y="59.9">2</text>
<text x="275.9" y="55.8">RCAS1</text>
<text x="275.9" y="64.7">RR/!W</text>
<text x="139.1" y="81.1">1</text>
<text x="143.6" y="82.5">GND</text>
<text x="174.4" y="82.5">XTAL2</text>
<text x="187" y="81.1">64</text>
<text x="139.1" y="84.6">2</text>
<text x="139.1" y="88.1">3</text>
<text x="143.6" y="86">DHCLK</text>
<text x="143.6" y="89.5">DLCLK</text>
<text x="174.4" y="86">XTAL1</text>
<text x="178" y="89.5">RAS</text>
<text x="187" y="88.1">62</text>
<text x="187" y="84.6">63</text>
<text x="139.1" y="91.7">4</text>
<text x="139.1" y="95.2">5</text>
<text x="143.6" y="93.1">VRESET</text>
<text x="175.9" y="93.1">CAS0</text>
<text x="187" y="95.2">60</text>
<text x="187" y="91.7">61</text>
<text x="237.6" y="94.7">GND</text>
<text x="255.3" y="95.2">1</text>
<text x="285.9" y="95.2">18</text>
<text x="302.3" y="94.7">GND</text>
<text x="320.5" y="94.7">GND</text>
<text x="338.2" y="95.2">1</text>
<text x="368.8" y="95.2">18</text>
<text x="385.2" y="94.7">GND</text>
<text x="74.8" y="101.7">A6</text>
<text x="74.8" y="98.2">A7</text>
<text x="110.5" y="99.9">CSYNC</text>
<text x="139.1" y="98.7">6</text>
<text x="143.6" y="96.6">HSYNC</text>
<text x="143.6" y="100.1">CSYNC</text>
<text x="175.8" y="100.1">CASX</text>
<text x="175.9" y="96.6">CAS1</text>
<text x="187" y="98.7">59</text>
<text x="200" y="101.7">VCC</text>
<text x="238.5" y="98.2">RD0</text>
<text x="238.5" y="101.7">RD1</text>
<text x="255.3" y="98.7">2</text>
<text x="258.8" y="96.9">!OE</text>
<text x="258.8" y="100.5">IO1</text>
<text x="277.2" y="96.9">GND</text>
<text x="278.6" y="100.5">IO4</text>
<text x="285.9" y="98.7">17</text>
<text x="302.3" y="98.2">RD3</text>
<text x="302.3" y="101.7">RCAS0</text>
<text x="321.4" y="98.2">RD4</text>
<text x="321.4" y="101.7">RD5</text>
<text x="338.2" y="98.7">2</text>
<text x="341.7" y="96.9">!OE</text>
<text x="341.7" y="100.5">IO1</text>
<text x="360.1" y="96.9">GND</text>
<text x="361.5" y="100.5">IO4</text>
<text x="368.8" y="98.7">17</text>
<text x="385.2" y="101.7">RCAS0</text>
<text x="385.2" y="98.2">RD7</text>
<text x="74.8" y="105.2">A5</text>
<text x="112.4" y="105.2">VCLK</text>
<text x="139.1" y="102.2">7</text>
<text x="139.1" y="105.8">8</text>
<text x="143.6" y="103.6">BLEO</text>
<text x="143.6" y="107.2">CPUCLK/VDS</text>
<text x="176.5" y="107.2">R/!W</text>
<text x="177.4" y="103.6">VDD</text>
<text x="187" y="105.8">57</text>
<text x="187" y="102.2">58</text>
<text x="235.4" y="105.2">RR/!W</text>
<text x="255.3" y="102.2">3</text>
<text x="255.3" y="105.8">4</text>
<text x="258.8" y="104">IO2</text>
<text x="258.8" y="107.5">!WE</text>
<text x="276.6" y="104">!CAS</text>
<text x="278.6" y="107.5">IO3</text>
<text x="285.9" y="105.8">15</text>
<text x="285.9" y="102.2">16</text>
<text x="302.3" y="105.2">RD2</text>
<text x="318.3" y="105.2">RR/!W</text>
<text x="338.2" y="102.2">3</text>
<text x="338.2" y="105.8">4</text>
<text x="341.7" y="104">IO2</text>
<text x="341.7" y="107.5">!WE</text>
<text x="359.5" y="104">!CAS</text>
<text x="361.5" y="107.5">IO3</text>
<text x="368.8" y="105.8">15</text>
<text x="368.8" y="102.2">16</text>
<text x="385.2" y="105.2">RD6</text>
<text x="74.8" y="112.3">A3</text>
<text x="74.8" y="108.8">A4</text>
<text x="111.4" y="110.5">RESET</text>
<text x="137.1" y="112.8">10</text>
<text x="139.1" y="109.3">9</text>
<text x="143.6" y="110.7">RESET</text>
<text x="177.9" y="110.7">AD7</text>
<text x="187" y="112.8">55</text>
<text x="187" y="109.3">56</text>
<text x="207.1" y="112.3">AD6</text>
<text x="207.1" y="108.8">AD7</text>
<text x="236.3" y="108.8">RRAS</text>
<text x="238.3" y="112.3">AD6</text>
<text x="255.3" y="109.3">5</text>
<text x="255.3" y="112.8">6</text>
<text x="258.8" y="111.1">!RAS</text>
<text x="280.3" y="111.1">A0</text>
<text x="285.9" y="112.8">13</text>
<text x="285.9" y="109.3">14</text>
<text x="302.3" y="108.8">AD0</text>
<text x="302.3" y="112.3">AD1</text>
<text x="319.2" y="108.8">RRAS</text>
<text x="321.2" y="112.3">AD6</text>
<text x="338.2" y="109.3">5</text>
<text x="338.2" y="112.8">6</text>
<text x="341.7" y="111.1">!RAS</text>
<text x="363.2" y="111.1">A0</text>
<text x="368.8" y="112.8">13</text>
<text x="368.8" y="109.3">14</text>
<text x="385.2" y="112.3">AD1</text>
<text x="385.2" y="108.8">AD0</text>
<text x="74.8" y="119.3">A1</text>
<text x="74.8" y="115.8">A2</text>
<text x="137.1" y="116.3">11</text>
<text x="137.1" y="119.9">12</text>
<text x="143.6" y="114.2">YS</text>
<text x="143.6" y="117.8">CBDR</text>
<text x="177.9" y="117.8">AD5</text>
<text x="177.9" y="114.2">AD6</text>
<text x="187" y="119.9">53</text>
<text x="187" y="116.3">54</text>
<text x="207.1" y="119.3">AD4</text>
<text x="207.1" y="115.8">AD5</text>
<text x="238.3" y="115.8">AD5</text>
<text x="238.3" y="119.3">AD4</text>
<text x="255.3" y="116.3">7</text>
<text x="255.3" y="119.9">8</text>
<text x="258.8" y="114.6">A6</text>
<text x="258.8" y="118.1">A5</text>
<text x="280.3" y="118.1">A2</text>
<text x="280.3" y="114.6">A1</text>
<text x="285.9" y="119.9">11</text>
<text x="285.9" y="116.3">12</text>
<text x="302.3" y="119.3">AD3</text>
<text x="302.3" y="115.8">AD2</text>
<text x="321.2" y="115.8">AD5</text>
<text x="321.2" y="119.3">AD4</text>
<text x="338.2" y="116.3">7</text>
<text x="338.2" y="119.9">8</text>
<text x="341.7" y="114.6">A6</text>
<text x="341.7" y="118.1">A5</text>
<text x="363.2" y="118.1">A2</text>
<text x="363.2" y="114.6">A1</text>
<text x="368.8" y="119.9">11</text>
<text x="368.8" y="116.3">12</text>
<text x="385.2" y="119.3">AD3</text>
<text x="385.2" y="115.8">AD2</text>
<text x="74.8" y="122.9">A0</text>
<text x="137.1" y="123.4">13</text>
<text x="143.6" y="121.3">C7</text>
<text x="143.6" y="124.8">C6</text>
<text x="177.9" y="124.8">AD3</text>
<text x="177.9" y="121.3">AD4</text>
<text x="187" y="123.4">52</text>
<text x="207.1" y="122.9">AD3</text>
<text x="238" y="122.9">VCC</text>
<text x="255.3" y="123.4">9</text>
<text x="258.8" y="121.6">A4</text>
<text x="258.8" y="125.2">VCC</text>
<text x="280.3" y="125.2">A7</text>
<text x="280.3" y="121.6">A3</text>
<text x="285.9" y="123.4">10</text>
<text x="302.3" y="122.9">AD7</text>
<text x="320.9" y="122.9">VCC</text>
<text x="338.2" y="123.4">9</text>
<text x="341.7" y="121.6">A4</text>
<text x="341.7" y="125.2">VCC</text>
<text x="363.2" y="125.2">A7</text>
<text x="363.2" y="121.6">A3</text>
<text x="368.8" y="123.4">10</text>
<text x="385.2" y="122.9">AD7</text>
<text x="74.8" y="129.9">VCC</text>
<text x="74.8" y="126.4">GND</text>
<text x="137.1" y="126.9">14</text>
<text x="137.1" y="130.5">15</text>
<text x="143.6" y="128.3">C5</text>
<text x="143.6" y="131.9">C4</text>
<text x="177.9" y="131.9">AD1</text>
<text x="177.9" y="128.3">AD2</text>
<text x="187" y="130.5">50</text>
<text x="187" y="126.9">51</text>
<text x="207.1" y="129.9">AD1</text>
<text x="207.1" y="126.4">AD2</text>
<text x="74.8" y="137">RESET</text>
<text x="74.8" y="133.5">M1</text>
<text x="137.1" y="134">16</text>
<text x="137.1" y="137.5">17</text>
<text x="143.6" y="135.4">C3</text>
<text x="177.9" y="135.4">AD0</text>
<text x="187" y="137.5">48</text>
<text x="187" y="134">49</text>
<text x="207.1" y="137">RD7</text>
<text x="207.1" y="133.5">AD0</text>
<text x="137.1" y="141">18</text>
<text x="143.6" y="138.9">C2</text>
<text x="143.6" y="142.5">C1</text>
<text x="177.8" y="142.5">RD6</text>
<text x="177.8" y="138.9">RD7</text>
<text x="187" y="141">47</text>
<text x="207.1" y="140.5">RD6</text>
<text x="237.6" y="142.3">GND</text>
<text x="255.3" y="142.8">1</text>
<text x="285.9" y="142.8">18</text>
<text x="302.3" y="142.3">GND</text>
<text x="320.5" y="142.3">GND</text>
<text x="338.2" y="142.8">1</text>
<text x="368.8" y="142.8">18</text>
<text x="385.2" y="142.3">GND</text>
<text x="87.1" y="144">PINT</text>
<text x="115.4" y="147.6">GND</text>
<text x="137.1" y="144.6">19</text>
<text x="137.1" y="148.1">20</text>
<text x="143.6" y="146">C0</text>
<text x="143.6" y="149.5">GND/DAC</text>
<text x="177.8" y="149.5">RD4</text>
<text x="177.8" y="146">RD5</text>
<text x="187" y="148.1">45</text>
<text x="187" y="144.6">46</text>
<text x="207.1" y="147.6">RD4</text>
<text x="207.1" y="144">RD5</text>
<text x="238.5" y="145.8">RD0</text>
<text x="238.5" y="149.3">RD1</text>
<text x="255.3" y="146.3">2</text>
<text x="255.3" y="149.9">3</text>
<text x="258.8" y="144.6">!OE</text>
<text x="258.8" y="148.1">IO1</text>
<text x="277.2" y="144.6">GND</text>
<text x="278.6" y="148.1">IO4</text>
<text x="285.9" y="149.9">16</text>
<text x="285.9" y="146.3">17</text>
<text x="302.3" y="145.8">RD3</text>
<text x="302.3" y="149.3">RCAS1</text>
<text x="321.4" y="145.8">RD4</text>
<text x="321.4" y="149.3">RD5</text>
<text x="338.2" y="146.3">2</text>
<text x="338.2" y="149.9">3</text>
<text x="341.7" y="144.6">!OE</text>
<text x="341.7" y="148.1">IO1</text>
<text x="360.1" y="144.6">GND</text>
<text x="361.5" y="148.1">IO4</text>
<text x="368.8" y="149.9">16</text>
<text x="368.8" y="146.3">17</text>
<text x="385.2" y="149.3">RCAS1</text>
<text x="385.2" y="145.8">RD7</text>
<text x="9.1" y="154.6">WAIT</text>
<text x="76.6" y="154.6">RD</text>
<text x="76.6" y="151.1">WD</text>
<text x="115.4" y="154.6">GREEN</text>
<text x="115.4" y="151.1">VCC2</text>
<text x="137.1" y="151.6">21</text>
<text x="137.1" y="155.2">22</text>
<text x="143.6" y="153">VDD/DAC</text>
<text x="177.8" y="153">RD3</text>
<text x="187" y="155.2">43</text>
<text x="187" y="151.6">44</text>
<text x="207.1" y="154.6">RD2</text>
<text x="207.1" y="151.1">RD3</text>
<text x="235.4" y="152.9">RR/!W</text>
<text x="255.3" y="153.4">4</text>
<text x="258.8" y="151.6">IO2</text>
<text x="258.8" y="155.2">!WE</text>
<text x="276.6" y="151.6">!CAS</text>
<text x="278.6" y="155.2">IO3</text>
<text x="285.9" y="153.4">15</text>
<text x="302.3" y="152.9">RD2</text>
<text x="318.3" y="152.9">RR/!W</text>
<text x="338.2" y="153.4">4</text>
<text x="341.7" y="151.6">IO2</text>
<text x="341.7" y="155.2">!WE</text>
<text x="359.5" y="151.6">!CAS</text>
<text x="361.5" y="155.2">IO3</text>
<text x="368.8" y="153.4">15</text>
<text x="385.2" y="152.9">RD6</text>
<text x="76.6" y="161.7">D0</text>
<text x="76.6" y="158.2">IOREQ</text>
<text x="115.4" y="158.2">RED</text>
<text x="115.4" y="161.7">BLUE</text>
<text x="137.1" y="158.7">23</text>
<text x="143.6" y="156.6">G</text>
<text x="143.6" y="160.1">R</text>
<text x="177.8" y="160.1">RD1</text>
<text x="177.8" y="156.6">RD2</text>
<text x="187" y="158.7">42</text>
<text x="207.1" y="158.2">RD1</text>
<text x="207.1" y="161.7">RD0</text>
<text x="236.3" y="156.4">RRAS</text>
<text x="238.3" y="159.9">AD6</text>
<text x="255.3" y="156.9">5</text>
<text x="255.3" y="160.4">6</text>
<text x="258.8" y="158.7">!RAS</text>
<text x="280.3" y="158.7">A0</text>
<text x="285.9" y="160.4">13</text>
<text x="285.9" y="156.9">14</text>
<text x="302.3" y="156.4">AD0</text>
<text x="302.3" y="159.9">AD1</text>
<text x="319.2" y="156.4">RRAS</text>
<text x="321.2" y="159.9">AD6</text>
<text x="338.2" y="156.9">5</text>
<text x="338.2" y="160.4">6</text>
<text x="341.7" y="158.7">!RAS</text>
<text x="363.2" y="158.7">A0</text>
<text x="368.8" y="160.4">13</text>
<text x="368.8" y="156.9">14</text>
<text x="385.2" y="159.9">AD1</text>
<text x="385.2" y="156.4">AD0</text>
<text x="76.6" y="165.2">D1</text>
<text x="115.4" y="165.2">PINT</text>
<text x="137.1" y="162.2">24</text>
<text x="137.1" y="165.7">25</text>
<text x="143.6" y="163.6">B</text>
<text x="143.6" y="167.1">INT</text>
<text x="177.8" y="167.1">CD0</text>
<text x="177.8" y="163.6">RD0</text>
<text x="187" y="165.7">40</text>
<text x="187" y="162.2">41</text>
<text x="198.3" y="165.2">D0</text>
<text x="238.3" y="167">AD4</text>
<text x="238.3" y="163.4">AD5</text>
<text x="255.3" y="164">7</text>
<text x="255.3" y="167.5">8</text>
<text x="258.8" y="162.2">A6</text>
<text x="258.8" y="165.7">A5</text>
<text x="280.3" y="165.7">A2</text>
<text x="280.3" y="162.2">A1</text>
<text x="285.9" y="167.5">11</text>
<text x="285.9" y="164">12</text>
<text x="302.3" y="163.4">AD2</text>
<text x="302.3" y="167">AD3</text>
<text x="321.2" y="163.4">AD5</text>
<text x="321.2" y="167">AD4</text>
<text x="338.2" y="164">7</text>
<text x="338.2" y="167.5">8</text>
<text x="341.7" y="162.2">A6</text>
<text x="341.7" y="165.7">A5</text>
<text x="363.2" y="165.7">A2</text>
<text x="363.2" y="162.2">A1</text>
<text x="368.8" y="167.5">11</text>
<text x="368.8" y="164">12</text>
<text x="385.2" y="167">AD3</text>
<text x="385.2" y="163.4">AD2</text>
<text x="76.6" y="168.7">D2</text>
<text x="76.6" y="172.3">D3</text>
<text x="115.4" y="172.3">VCC</text>
<text x="115.4" y="168.7">WAIT</text>
<text x="137.1" y="169.3">26</text>
<text x="137.1" y="172.8">27</text>
<text x="143.6" y="170.7">WAIT</text>
<text x="177.8" y="170.7">CD1</text>
<text x="187" y="172.8">38</text>
<text x="187" y="169.3">39</text>
<text x="198.3" y="168.7">D1</text>
<text x="198.3" y="172.3">D2</text>
<text x="238" y="170.5">VCC</text>
<text x="255.3" y="171">9</text>
<text x="258.8" y="169.3">A4</text>
<text x="258.8" y="172.8">VCC</text>
<text x="280.3" y="172.8">A7</text>
<text x="280.3" y="169.3">A3</text>
<text x="285.9" y="171">10</text>
<text x="302.3" y="170.5">AD7</text>
<text x="320.9" y="170.5">VCC</text>
<text x="338.2" y="171">9</text>
<text x="341.7" y="169.3">A4</text>
<text x="341.7" y="172.8">VCC</text>
<text x="363.2" y="172.8">A7</text>
<text x="363.2" y="169.3">A3</text>
<text x="368.8" y="171">10</text>
<text x="385.2" y="170.5">AD7</text>
<text x="76.6" y="175.8">D4</text>
<text x="76.6" y="179.3">D5</text>
<text x="115.4" y="179.3">A0</text>
<text x="115.4" y="175.8">A1</text>
<text x="137.1" y="176.3">28</text>
<text x="137.1" y="179.8">29</text>
<text x="143.6" y="174.2">HRESET</text>
<text x="143.6" y="177.7">MODE1</text>
<text x="177.8" y="177.7">CD3</text>
<text x="177.8" y="174.2">CD2</text>
<text x="187" y="179.8">36</text>
<text x="187" y="176.3">37</text>
<text x="198.3" y="175.8">D3</text>
<text x="198.3" y="179.3">D4</text>
<text x="76.6" y="182.8">D6</text>
<text x="115.4" y="184.6">CSW</text>
<text x="137.1" y="183.4">30</text>
<text x="143.6" y="181.3">MODE0</text>
<text x="143.6" y="184.8">CSW</text>
<text x="177.8" y="184.8">CD5</text>
<text x="177.8" y="181.3">CD4</text>
<text x="187" y="183.4">35</text>
<text x="198.3" y="182.8">D5</text>
<text x="76.6" y="186.4">D7</text>
<text x="115.4" y="189.9">CSR</text>
<text x="137.1" y="186.9">31</text>
<text x="137.1" y="190.4">32</text>
<text x="143.6" y="188.3">CSR</text>
<text x="143.6" y="191.8">CD7</text>
<text x="177.8" y="188.3">CD6</text>
<text x="178" y="191.8">VBB</text>
<text x="187" y="190.4">33</text>
<text x="187" y="186.9">34</text>
<text x="198.3" y="186.4">D6</text>
<text x="129.5" y="202.2">D7</text>
<text x="177.1" y="200.5">GND</text>
<text x="196.9" y="252.2">5</text>
<text x="213.8" y="252.2">6</text>
<text x="196.9" y="269.8">3</text>
<text x="213.8" y="269.8">4</text>
</g>
<g font-size="3.2" fill="#000080">
<text x="183.4" y="52.2">22pF</text>
<text x="183.4" y="49.1">C2</text>
<text x="215.2" y="52.2">22pF</text>
<text x="215.2" y="49.1">C3</text>
<text x="187.3" y="56.1">21.47727MHz</text>
<text x="46.7" y="63.1">BUS1</text>
<text x="46.7" y="66.3">RC2014 LARGE BOARD</text>
<text x="161.9" y="77.3">U1</text>
<text x="269.5" y="89.6">U5</text>
<text x="352.4" y="89.6">U6</text>
<text x="265.9" y="132">41464C</text>
<text x="348.8" y="132">41464C</text>
<text x="269.5" y="137.2">U7</text>
<text x="351.5" y="137.2">U8</text>
<text x="265.9" y="179.6">41464C</text>
<text x="348.8" y="179.6">41464C</text>
<text x="142.9" y="197.8">V9958</text>
<text x="197.4" y="197.2">C1</text>
<text x="197.4" y="200.4">0.1uF</text>
<text x="236.3" y="226.1">5.6uH</text>
<text x="236.3" y="222.9">L2</text>
<text x="347.4" y="226.1">5.6uH</text>
<text x="347.4" y="222.9">L3</text>
<text x="275.2" y="239.2">0.1uF</text>
<text x="275.2" y="236.1">C33</text>
<text x="377.5" y="239.2">0.1uF</text>
<text x="377.5" y="236">C15</text>
<text x="204.7" y="248.4">U4.2</text>
<text x="205.5" y="258.9">74HC04</text>
<text x="22.9" y="267.4">0.1uF</text>
<text x="22.9" y="264.3">C6</text>
<text x="38.8" y="267.4">0.1uF</text>
<text x="38.8" y="264.3">C10</text>
<text x="56.4" y="267.4">0.1uF</text>
<text x="56.4" y="264.3">C13</text>
<text x="74.1" y="267.4">0.1uF</text>
<text x="74.1" y="264.3">C14</text>
<text x="93.5" y="267.4">0.1uF</text>
<text x="93.5" y="264.3">C30</text>
<text x="112.9" y="267.4">0.1uF</text>
<text x="112.9" y="264.3">C31</text>
<text x="134.1" y="267.4">0.1uF</text>
<text x="134.1" y="264.3">C28</text>
<text x="151.7" y="267.4">0.1uF</text>
<text x="151.7" y="264.3">C36</text>
<text x="202.9" y="264.2">U4.1</text>
<text x="205.5" y="276.6">74HC04</text>
</g>
<g font-size="2.8" fill="#000080">
<text x="256.8" y="35.7">R27</text>
<text x="256.8" y="39.2">100</text>
<text x="256.8" y="44.5">R24</text>
<text x="256.8" y="48.1">100</text>
<text x="256.8" y="53.3">R25</text>
<text x="107.5" y="58.7" transform="rotate(90 107.5 58.7)">10K</text>
<text x="121.6" y="58.7" transform="rotate(90 121.6 58.7)">10K</text>
<text x="128.7" y="58.7" transform="rotate(90 128.7 58.7)">10K</text>
<text x="256.8" y="56.9">100</text>
<text x="108.8" y="62.1">R21</text>
<text x="123.6" y="62.2">R1</text>
<text x="130" y="62.1">R19</text>
<text x="256.8" y="65.7">100</text>
<text x="256.8" y="62.2">R26</text>
<text x="124.5" y="93.8">R20</text>
<text x="124.5" y="95.7">470</text>
</g>
<g font-size="2.5" fill="#00f">
<text x="56.8" y="70.5">A15</text>
<text x="56.8" y="74">A14</text>
<text x="56.8" y="77.5">A13</text>
<text x="56.8" y="81.1">A12</text>
<text x="56.8" y="84.6">A11</text>
<text x="56.8" y="88.1">A10</text>
<text x="56.8" y="91.7">A9</text>
<text x="56.8" y="95.2">A8</text>
<text x="56.8" y="98.7">A7</text>
<text x="56.8" y="102.2">A6</text>
<text x="56.8" y="105.8">A5</text>
<text x="56.8" y="109.3">A4</text>
<text x="56.8" y="112.8">A3</text>
<text x="56.8" y="116.3">A2</text>
<text x="56.8" y="119.9">A1</text>
<text x="56.8" y="123.4">A0</text>
<text x="41.6" y="126.9">GND</text>
<text x="42.1" y="130.5">VCC</text>
<text x="56.8" y="126.9">GND</text>
<text x="56.8" y="130.5">VCC</text>
<text x="37.7" y="137.5">RESET2</text>
<text x="40.6" y="134">RFSH</text>
<text x="56.8" y="134">M1</text>
<text x="56.8" y="137.5">RESET</text>
<text x="40.9" y="141">CLK2</text>
<text x="56.8" y="141">CLK</text>
<text x="37" y="144.6">BUSACK</text>
<text x="40.8" y="148.1">HALT</text>
<text x="56.8" y="144.6">INT</text>
<text x="56.8" y="148.1">MREQ</text>
<text x="38.4" y="151.6">BUSRQ</text>
<text x="40.6" y="155.2">WAIT</text>
<text x="56.8" y="151.6">WR</text>
<text x="56.8" y="155.2">RD</text>
<text x="42.3" y="158.7">NMI</text>
<text x="56.8" y="158.7">IOREQ</text>
<text x="43.8" y="162.2">D8</text>
<text x="43.8" y="165.7">D9</text>
<text x="56.8" y="162.2">D0</text>
<text x="56.8" y="165.7">D1</text>
<text x="42.2" y="169.3">D10</text>
<text x="42.2" y="172.8">D11</text>
<text x="56.8" y="169.3">D2</text>
<text x="56.8" y="172.8">D3</text>
<text x="42.2" y="176.3">D12</text>
<text x="42.2" y="179.8">D13</text>
<text x="56.8" y="176.3">D4</text>
<text x="56.8" y="179.8">D5</text>
<text x="42.2" y="183.4">D14</text>
<text x="56.8" y="183.4">D6</text>
<text x="42.2" y="186.9">D15</text>
<text x="42.5" y="190.4">TX2</text>
<text x="56.8" y="186.9">D7</text>
<text x="56.8" y="190.4">TX</text>
<text x="40.5" y="197.5">USR5</text>
<text x="42.3" y="194">RX2</text>
<text x="56.8" y="194">RX</text>
<text x="56.8" y="197.5">USR1</text>
<text x="40.5" y="201">USR6</text>
<text x="56.8" y="201">USR2</text>
<text x="40.5" y="204.5">USR7</text>
<text x="40.5" y="208.1">USR8</text>
<text x="56.8" y="204.5">USR3</text>
<text x="56.8" y="208.1">USR4</text>
</g>
<text font-size="1.8" fill="#00f" x="117.1" y="94.7">GND</text>
<g font-size="1.8" fill="#000080">
<text x="78.2" y="143.9">D1</text>
<text x="25.3" y="152.7">D2</text>
<text x="260" y="238.5">10uF</text>
<text x="260" y="235.5">C32</text>
<text x="367.6" y="238.4">10uF</text>
<text x="367.6" y="235.6">C34</text>
<text x="170" y="263.8">C35</text>
<text x="170" y="266.6">10uF</text>
</g>
<g font-size="1.4" fill="#00f">
<text x="193" y="61.7">1</text>
<text x="197.9" y="61.7">2</text>
</g>
</svg>
